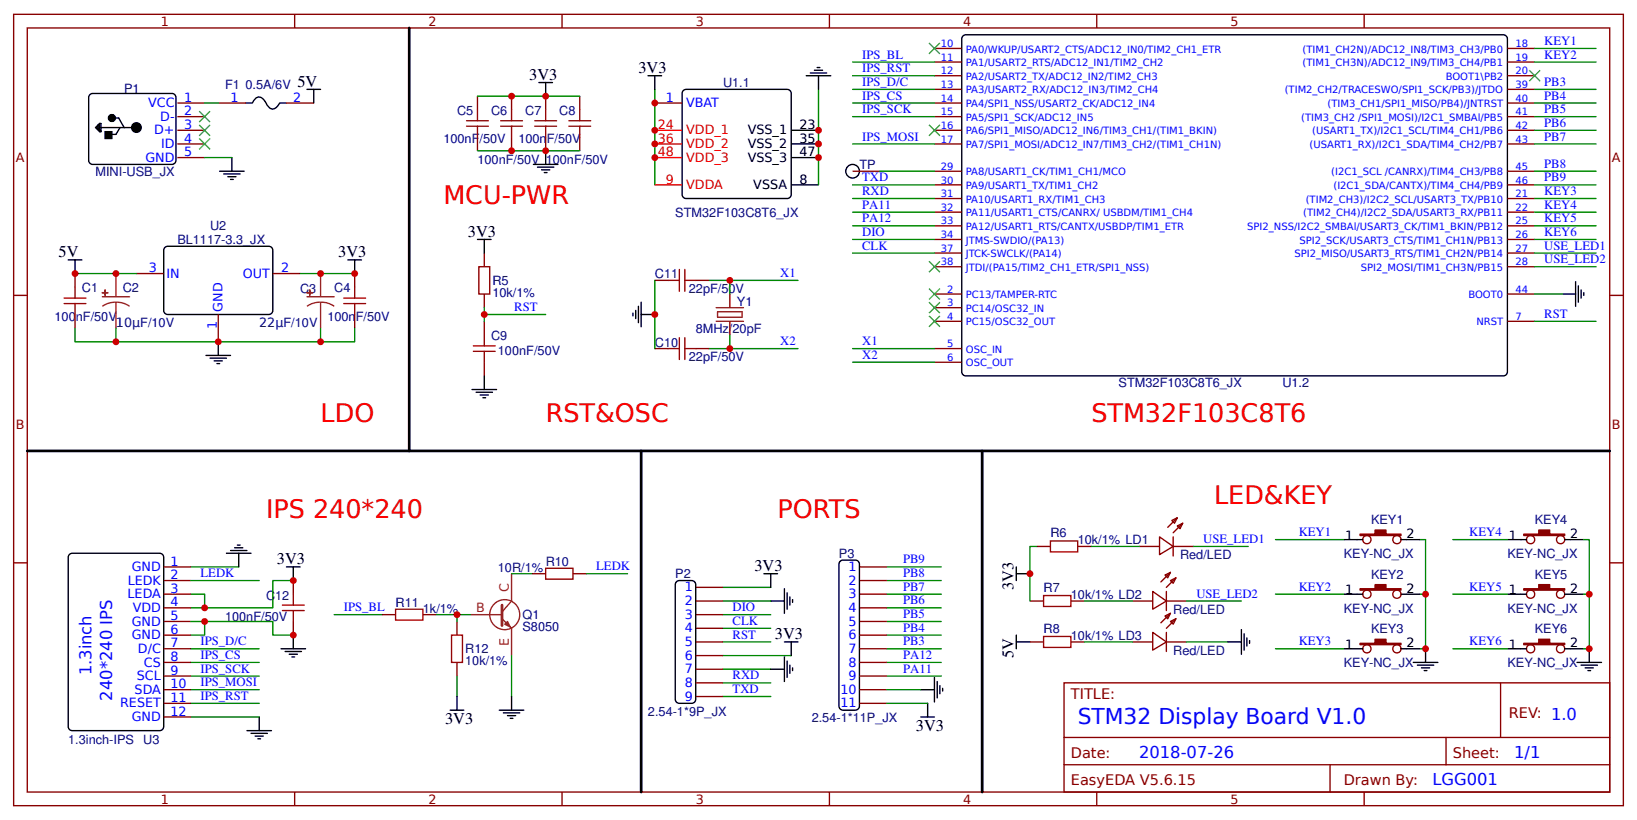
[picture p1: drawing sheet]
<svg xmlns="http://www.w3.org/2000/svg" width="317mm" height="159mm" viewBox="0 0 317 159" stroke-linecap="round" stroke-linejoin="round" font-family="sans-serif">
<g fill="none" stroke="#800" stroke-width=".26">
<path d="M2.6 2.8h312.3v153.4h-312.3zM5.3 5.4h306.9v148.2h-306.9zM34.4 20h5.3M42.3 20h5.3M55.6 20h5.3M57.1 2.8v2.6M92.6 18.7v2.6M99.2 18.7v2.6M105.8 18.7v2.6M109 2.8v2.6M112.4 18.7v2.6M127 20h5.3"/>
<path d="M160.9 2.8v2.6M181.2 20h5.3M181.2 9.4h5.3M181.2 12h5.3M181.2 14.7h5.3M181.2 17.3h5.3M212.7 2.8v2.6M264.6 2.8v2.6M292.4 20h5.3M292.4 9.4h5.3M292.4 12h5.3M292.4 14.7h5.3"/>
<path d="M292.4 17.3h5.3M34.4 22.6h5.3M34.4 25.3h5.3M34.4 27.9h5.3M34.4 30.6h5.3M92.6 26.6v2.6M99.2 26.6v2.6M105.8 26.6v2.6M112.4 26.6v2.6M165.4 33.2h5.3M181.2 22.6h5.3M181.2 25.3h5.3"/>
<path d="M181.2 27.9h5.3M181.2 38.5h5.3M181.2 33.2h5.3M181.2 35.9h5.3M292.4 22.6h5.3M292.4 25.3h5.3M292.4 27.9h5.3M292.4 38.5h5.3M292.4 33.2h5.3M292.4 35.9h5.3M2.6 57.3h2.7M14.6 53v2.7"/>
<path d="M26.5 53h5.2M52.9 53h5.3M68.8 53v2.7M93.9 49.1v2.6M93.9 57v2.7M127 54.4h2.6M134.9 54.4h2.7M141.6 57v2.7M181.2 57h5.3M181.2 41.1h5.3M181.2 43.8h5.3M181.2 46.4h5.3"/>
<path d="M181.2 49.1h5.3M181.2 51.7h5.3M181.2 59.7h5.3M292.4 57h5.3M292.4 41.1h5.3M292.4 43.8h5.3M292.4 46.4h5.3M292.4 49.1h5.3M292.4 51.7h5.3M312.2 57.3h2.7M14.6 61v2.6M42.3 61v5.3"/>
<path d="M68.8 61v2.6M93.9 62.3v2.7M93.9 70.2v2.7M127 67.6h2.6M134.9 67.6h2.7M141.6 62.3v2.7M181.2 67.6h5.3M181.2 62.3h5.3M181.2 70.2h5.3M292.4 62.3h5.3M2.6 109.1h2.7M31.7 109.9h5.3"/>
<path d="M31.7 112.6h5.3M31.7 115.2h5.3M31.7 117.9h5.3M56.9 112.6v2.6M74.1 119.2h2.6M82 119.2h2.7M103.2 111.3h2.6M111.1 111.3h2.7M134.9 116.5h5.3M134.9 119.2h5.3M134.9 113.9h5.3M166.7 109.9h5.3"/>
<path d="M166.7 112.6h5.3M166.7 115.2h5.3M166.7 117.9h5.3M199.8 116.5h2.6M201.1 106h2.6M207.7 116.5h2.6M209 106h2.7M219.6 116.5h4M220.9 106h4M223.6 114.7l2.6 1.8-2.6 1.6zM224.9 104.1l2.6 1.9-2.6 1.6zM226 111.5l1-.5-.5 1.1z"/>
<path d="M226 119.5l1-.6-.5 1.1zM226.2 116.5h4M226.2 114.7v3.7M227 112.6l1.1-.5-.6 1zM227 111l-1.8 1.8M227 118.9l-1.8 1.9M227.3 100.9l1-.5-.5 1.1zM227.5 106h4M227.5 104.1v3.7M228.1 112.1l-1.9 1.8M228.1 120l-1.9 1.8M228.3 102l1.1-.5-.5 1z"/>
<path d="M228.3 100.4l-1.8 1.9M229.4 101.5l-1.9 1.8M312.2 109.1h2.7M31.7 120.5h5.3M31.7 123.2h5.3M31.7 125.8h5.3M31.7 128.5h5.3M31.7 131.1h5.3M31.7 133.7h5.3M31.7 136.4h5.3M31.7 139h5.3M56.9 120.5v2.7"/>
<path d="M88.6 120.5v2.7M88.6 128.5v2.6M134.9 124.5h5.3M134.9 121.8h5.3M134.9 127.1h5.3M134.9 129.8h5.3M134.9 132.4h5.3M134.9 135.1h5.3M166.7 120.5h5.3M166.7 123.2h5.3M166.7 125.8h5.3M166.7 128.5h5.3"/>
<path d="M166.7 131.1h5.3M166.7 133.7h5.3M166.7 136.4h5.3M199.8 124.5h2.6M206.4 132.4h105.8v21.2h-105.8zM207.7 124.5h2.6M219.6 124.5h4M223.6 122.6l2.6 1.9-2.6 1.6zM226.2 122.6v3.7M226.2 124.5h4M227 120.5l1.1-.5-.6 1zM291 132.4v10.6"/>
<path d="M57.1 153.6v2.6M109 153.6v2.6M160.9 153.6v2.6M206.4 143h105.8M206.4 148.3h105.8M212.7 153.6v2.6M258 148.3v5.3M264.6 153.6v2.6M280.5 143v5.3"/>
<circle cx="265.1" cy="115.2" r=".8"/>
<circle cx="265.1" cy="104.6" r=".8"/>
<circle cx="270.9" cy="115.2" r=".8"/>
<circle cx="270.9" cy="104.6" r=".8"/>
<circle cx="296.9" cy="115.2" r=".8"/>
<circle cx="296.9" cy="104.6" r=".8"/>
<circle cx="302.7" cy="104.6" r=".8"/>
<circle cx="302.7" cy="115.2" r=".8"/>
<circle cx="265.1" cy="125.8" r=".8"/>
<circle cx="270.9" cy="125.8" r=".8"/>
<circle cx="296.9" cy="125.8" r=".8"/>
<circle cx="302.7" cy="125.8" r=".8"/>
</g>
<g fill="none" stroke="#080" stroke-width=".26">
<path d="M39.7 20h2.6M92.6 18.7h19.8M127 17.3v18.6M158.7 17.3v18.6M165.4 20h15.8M165.4 12h15.8M165.4 14.7h15.8M165.4 17.3h15.8M297.7 20h11.9M297.7 12h11.9M297.7 17.3h11.9M297.7 9.4h11.9"/>
<path d="M39.7 30.6h5.3M92.6 29.2h19.8M165.4 22.6h15.8M165.4 27.9h15.8M165.4 35.9h15.8M165.4 38.5h15.8M170.7 33.2h10.5M297.7 22.6h11.9M297.7 27.9h11.9M297.7 35.9h11.9M297.7 38.5h11.9M297.7 33.2h11.9"/>
<path d="M297.7 25.3h11.9M14.6 53h11.9M58.2 53h10.6M93.9 59.7v2.6M127 54.4v13.2M137.6 54.4h4v2.6M141.6 54.4h13.2M165.4 41.1h15.8M165.4 43.8h15.8M165.4 46.4h15.8M165.4 49.1h15.8M297.7 41.1h11.9"/>
<path d="M297.7 43.8h11.9M297.7 46.4h11.9M297.7 49.1h11.9M297.7 51.7h11.9M297.7 57h5.2M14.6 63.6v2.7h54.2v-2.7M22.5 63.6v2.7M62.2 63.6v2.7M93.9 61h11.9M141.6 65v2.6h-4M141.6 67.6h13.2M165.4 67.6h15.8"/>
<path d="M165.4 70.2h15.8M297.7 62.3h11.9M37 115.2h2.7v2.7M37 109.9h9.3M37 112.6h13.3M56.9 112.6h-4v5.3h-15.9M64.8 119.2h9.3M84.7 119.2h6.6M88.6 119.2v1.3M99.2 111.3h4M113.8 111.3h7.9M140.2 113.9h9.3"/>
<path d="M140.2 116.5h9.3M140.2 119.2h9.3M172 115.2h10.6M172 109.9h10.6M172 112.6h10.6M172 117.9h10.6M201.1 106h-1.3v10.5M210.3 116.5h9.3M211.7 106h9.2M230.2 116.5h10.6M231.5 106h10.6M247.4 115.2h13.2"/>
<path d="M247.4 104.6h13.2M275.4 104.6h1.1v21.2h-1.1M275.4 115.2h1.1M281.8 115.2h10.6M281.8 104.6h10.6M307.2 104.6h1v21.2h-1M307.2 115.2h1M37 120.5h15.9v2.7h4M37 125.8h13.3M37 128.5h13.3M37 131.1h13.3M37 133.7h13.3"/>
<path d="M37 136.4h13.3M37 139h13.3M39.7 120.5v2.7h-2.7M88.6 131.1v4M99.2 127.1v8M140.2 124.5h9.3M140.2 127.1h13.3M140.2 129.8h9.3M140.2 132.4h9.3M140.2 135.1h9.3M140.2 121.8h9.3M172 125.8h10.6"/>
<path d="M172 128.5h10.6M172 131.1h10.6M172 133.7h6.6M172 136.4h7.9M172 120.5h10.6M172 123.2h10.6M210.3 124.5h9.3M230.2 124.5h7.9M247.4 125.8h13.2M281.8 125.8h10.6"/>
</g>
<g fill="none" stroke="#000" stroke-width=".26">
<path d="M17.4 18.4l.6-.3h15.3a.79 .79 0 0 1 .8 .8v12.2a.79 .79 0 0 1-.8 .8h-15.3a.79 .79 0 0 1-.8-.8v-12.2zM47.6 20h1.3l.5-.8a1.32 1.32 0 0 1 2.2 .8l.5 .7a1.32 1.32 0 0 0 2.1-.7h1.4M59.5 17.3h2.7M60.9 17.3v2.7M104.5 16h2.7M105.8 16v2.7M125.7 14.7h2.6M127 14.7v2.6M132.5 17.6l.6-.3h19.6a.79 .79 0 0 1 .8 .8v19.6a.79 .79 0 0 1-.8 .8h-19.6a.79 .79 0 0 1-.8-.8v-19.6zM156.4 14.7h4.7M157.2 14.2h3.1M158 13.6h1.5"/>
<path d="M158.5 13.1h.5M158.7 14.7v2.6M186.8 7l.5-.3h104.3a.79 .79 0 0 1 .8 .8v64.6a.79 .79 0 0 1-.8 .8h-104.3a.79 .79 0 0 1-.8-.8v-64.6zM19 24.2v.8l-.2-.3zM19.3 23.9h.3v1.6h-.3l-.8-.8zM19.3 23.9v1.4M19.6 24.7h6.9M21.7 22.4h.1l.2 .2-.2 .3zM22 22.9h1l1.1 1.8M23.3 24.7l-.8 1.4h-1.3M42.6 33.2h4.8M43.4 33.7h3.2"/>
<path d="M44.2 34.3h1.6M44.7 34.8h.5M45 30.6v2.6M103.5 31.9h4.7M104.2 32.4h3.2M105 32.9h1.6M105.6 33.5h.5M105.8 29.2v2.7M153.5 25.3h5.2M153.5 27.9h5.2M153.5 30.6h5.2M153.5 35.9h5.2"/>
<path d="M13.2 50.4h2.7M14.6 50.4v2.6M32 48l.5-.2h19.6a.79 .79 0 0 1 .8 .8v11.6a.79 .79 0 0 1-.8 .8h-19.6a.79 .79 0 0 1-.8-.8v-11.6zM67.5 50.4h2.6M68.8 50.4v2.6M92.6 46.4h2.6M93.9 46.4v2.7M123.8 59.4v3.2M124.4 58.6v4.8M302.9 57h2.7M305.6 54.6v4.8M306.1 55.4v3.2"/>
<path d="M306.7 56.2v1.6M307.2 56.8v.5M40 68.9h4.7M40.7 69.5h3.2M41.5 70h1.6M42.1 70.5h.5M42.3 66.3v2.6M91.5 75.5h4.8M92.3 76.1h3.2M93.1 76.6h1.6M93.7 77.1h.5M93.9 72.9v2.6"/>
<path d="M122.8 60.7v.6M123.3 60.2v1.6M124.4 61h2.6M13.5 107.5l.5-.2h17a.79 .79 0 0 1 .7 .8v32.8a.79 .79 0 0 1-.7 .8h-17a.79 .79 0 0 1-.8-.8v-32.8zM43.9 107.3h4.8M44.7 106.8h3.2M45.5 106.2h1.6M46 105.7h.6M46.3 107.3v2.6M55.6 109.9h2.6M56.9 109.9v2.7M131.2 112.8l.6-.2h2.3a.79 .79 0 0 1 .8 .8v22.2a.79 .79 0 0 1-.8 .8h-2.3a.79 .79 0 0 1-.8-.8v-22.2z"/>
<path d="M148.2 111.3h2.6M149.5 111.3v2.6M149.5 116.5h2.6M152.1 114.2v4.7M152.7 115v3.1M153.2 115.8v1.5M153.7 116.3v.5M163 108.8l.5-.2h2.4a.79 .79 0 0 1 .8 .8v27.5a.79 .79 0 0 1-.8 .8h-2.4a.79 .79 0 0 1-.8-.8v-27.5zM197.1 111.3h2.7M197.1 109.9v2.7M260.6 104.6h3.7M260.6 115.2h3.7"/>
<path d="M271.7 104.6h3.7M271.7 115.2h3.7M292.4 104.6h3.7M292.4 115.2h3.7M303.5 104.6h3.7M303.5 115.2h3.7M50.3 139v2.7M54.5 125.8h4.8M55.3 126.3h3.2M56.1 126.9h1.6M56.6 127.4h.5M56.9 123.2v2.6"/>
<path d="M87.3 137.7h2.7M88.6 135.1v2.6M96.8 137.7h4.8M97.6 138.2h3.2M98.4 138.8h1.6M99 139.3h.5M99.2 135.1v2.6M149.5 129.8h2.6M152.1 127.4v4.8M152.1 124.5h2.7M152.7 128.2v3.2M153.2 129v1.6"/>
<path d="M153.5 124.5v2.6M153.7 129.5v.5M178.6 139h2.6M178.6 133.7h2.6M179.9 136.4v2.6M181.2 131.4v4.7M181.8 132.2v3.1M182.3 133v1.5M182.8 133.5v.5M197.1 123.2v2.6M197.1 124.5h2.7M238.1 124.5h2.7"/>
<path d="M240.8 122.1v4.8M241.3 122.9v3.2M241.8 123.7v1.6M242.4 124.2v.6M260.6 125.8h3.7M271.7 125.8h3.7M274.1 128.5h4.8M274.9 129h3.2M275.7 129.5h1.6M276.2 130h.6M276.5 125.8v2.7M292.4 125.8h3.7"/>
<path d="M303.5 125.8h3.7M305.9 128.5h4.7M306.7 129h3.1M307.4 129.5h1.6M308 130h.5M308.2 125.8v2.7M47.9 141.7h4.8M48.7 142.2h3.2M49.5 142.7h1.6M50 143.3h.5"/>
<circle cx="19.2" cy="25.1" r=".13"/>
<circle cx="19.4" cy="25.4" r=".13"/>
<circle cx="21.6" cy="22.8" r=".13"/>
<circle cx="21.6" cy="23" r=".13"/>
<circle cx="21.8" cy="23" r=".13"/>
<circle cx="165.4" cy="33.2" r="1.32"/>
</g>
<circle cx="26.5" cy="24.7" r=".53" fill="none" stroke="#000" stroke-width="1.1" stroke-linecap="butt"/>
<circle cx="21.7" cy="22.9" r=".26" fill="#000" stroke="#000" stroke-width="1.1" stroke-linecap="butt"/>
<path d="M20.4 25.5h1.3v1.4h-1.3z" fill="#000" stroke="#000" stroke-width=".26"/>
<g fill="#000" stroke="#3c3" stroke-width=".26">
<path d="M180.2 8.3l2.1 2.2zM182.3 8.3l-2.1 2.2z"/>
<path d="M296.6 13.6l2.1 2.1zM298.7 13.6l-2.1 2.1z"/>
<path d="M38.6 26.9l2.1 2.1zM40.7 26.9l-2.1 2.1z"/>
<path d="M38.6 21.6l2.1 2.1zM40.7 21.6l-2.1 2.1z"/>
<path d="M38.6 24.2l2.1 2.1zM40.7 24.2l-2.1 2.1z"/>
<path d="M180.2 24.2l2.1 2.1zM182.3 24.2l-2.1 2.1z"/>
<path d="M180.2 50.7l2.1 2.1zM182.3 50.7l-2.1 2.1z"/>
<path d="M180.2 56l2.1 2.1zM182.3 56l-2.1 2.1z"/>
<path d="M180.2 58.6l2.1 2.1zM182.3 58.6l-2.1 2.1z"/>
<path d="M180.2 61.3l2.1 2.1zM182.3 61.3l-2.1 2.1z"/>
</g>
<g fill="none" stroke="#a00000" stroke-width=".26">
<path d="M90.5 23.4h4.2M90.5 24.5h4.2M92.6 21.3v2.1M92.6 24.5v2.1M97.1 23.4h4.2M97.1 24.5h4.2M99.2 21.3v2.1M99.2 24.5v2.1M103.7 23.4h4.2M103.7 24.5h4.2M105.8 21.3v2.1M105.8 24.5v2.1"/>
<path d="M110.3 23.4h4.3M110.3 24.5h4.3M112.4 21.3v2.1M112.4 24.5v2.1M12.4 57.8h4.3M12.4 58.9h4.3M14.6 55.7v2.1M14.6 58.9v2.1M66.7 57.8h4.2M66.7 58.9h4.2M68.8 55.7v2.1M68.8 58.9v2.1"/>
<path d="M92.9 51.7h2.1v5.3h-2.1zM129.6 54.4h2.2M131.8 52.3v4.2M132.8 52.3v4.2M132.8 54.4h2.1M91.8 67.1h4.2M91.8 68.1h4.2M93.9 65v2.1M93.9 68.1v2.1M129.6 67.6h2.2M131.8 65.5v4.2M132.8 65.5v4.2"/>
<path d="M132.8 67.6h2.1M54.8 117.3h4.2M54.8 118.4h4.2M56.9 115.2v2.1M56.9 118.4v2.1M76.7 118.1h5.3v2.2h-5.3zM105.8 110.2h5.3v2.1h-5.3zM202.4 115.5h5.3v2.1h-5.3zM203.7 104.9h5.3v2.1h-5.3zM87.6 123.2h2.1v5.3h-2.1zM202.4 123.4h5.3v2.1h-5.3z"/>
</g>
<g fill="none" stroke="#8d2323" stroke-width=".26">
<path d="M19.8 57.5h5.3M22.5 58.6l1.4 .2 1.2 .6M22.5 58.6l-1.4 .2-1.3 .6M22.5 53v4.5M22.5 58.6v5M59.5 57.5h5.3M62.2 58.6l1.4 .2 1.2 .6M62.2 58.6l-1.4 .2-1.3 .6M62.2 53v4.5M62.2 58.6v5M138.9 59.7h5.3M138.9 62.3h5.3"/>
<path d="M139.2 60.5h4.7v1h-4.7zM91.3 119.2h6.1M97.4 120l1.8 1.8v5.3M99.2 111.3v5.2l-1.8 2.2"/>
<circle cx="97.9" cy="119.2" r="2.91"/>
</g>
<g fill="#8d2323" stroke="#8d2323" stroke-width=".26">
<path d="M19.8 56.8h1.1z"/>
<path d="M20.4 56.2v1.1z"/>
<path d="M59.5 56.8h1.1z"/>
<path d="M60.1 56.2v1.1z"/>
<path d="M97.9 121l.5-.5 .6 1.1z"/>
</g>
<path d="M127 25.3h5.3M127 27.9h5.3M127 30.6h5.3M127 35.9h5.3" fill="none" stroke="#f00" stroke-width=".26"/>
<g fill="#800" stroke="#800" stroke-width=".26">
<path d="M263.8 103.6h2.9v-.8h2.1v.8h2.9v.2h-7.9z"/>
<path d="M263.8 114.2h2.9v-.8h2.1v.8h2.9v.2h-7.9z"/>
<path d="M263.8 124.8h2.9v-.8h2.1v.8h2.9v.2h-7.9z"/>
<path d="M295.5 103.6h2.9v-.8h2.2v.8h2.9v.2h-8z"/>
<path d="M295.5 114.2h2.9v-.8h2.2v.8h2.9v.2h-8z"/>
<path d="M295.5 124.8h2.9v-.8h2.2v.8h2.9v.2h-8z"/>
</g>
<path d="M97.4 117.3v4" fill="none" stroke="#8d2323" stroke-width=".53"/>
<path d="M79.4 5.4v82M5.3 87.4h306.9M124.4 87.4v66.2M190.5 87.4v66.2" fill="none" stroke="#000" stroke-width=".53"/>
<g fill="#c00">
<circle cx="199.8" cy="111.3" r=".66"/>
<circle cx="56.9" cy="123.2" r=".66"/>
<circle cx="39.7" cy="120.5" r=".66"/>
<circle cx="88.6" cy="119.2" r=".66"/>
<circle cx="276.5" cy="115.2" r=".66"/>
<circle cx="276.5" cy="125.8" r=".66"/>
<circle cx="308.2" cy="115.2" r=".66"/>
<circle cx="308.2" cy="125.8" r=".66"/>
<circle cx="141.6" cy="54.4" r=".66"/>
<circle cx="93.9" cy="61" r=".66"/>
<circle cx="99.2" cy="29.2" r=".66"/>
<circle cx="105.8" cy="29.2" r=".66"/>
<circle cx="68.8" cy="53" r=".66"/>
<circle cx="62.2" cy="66.3" r=".66"/>
<circle cx="42.3" cy="66.3" r=".66"/>
<circle cx="22.5" cy="53" r=".66"/>
<circle cx="62.2" cy="53" r=".66"/>
<circle cx="22.5" cy="66.3" r=".66"/>
<circle cx="14.6" cy="53" r=".66"/>
<circle cx="105.8" cy="18.7" r=".66"/>
<circle cx="99.2" cy="18.7" r=".66"/>
<circle cx="127" cy="61" r=".66"/>
<circle cx="141.6" cy="67.6" r=".66"/>
<circle cx="158.8" cy="30.6" r=".66"/>
<circle cx="158.8" cy="27.9" r=".66"/>
<circle cx="158.8" cy="25.3" r=".66"/>
<circle cx="127" cy="30.6" r=".66"/>
<circle cx="127" cy="27.9" r=".66"/>
<circle cx="127" cy="25.3" r=".66"/>
<circle cx="127" cy="20" r=".66"/>
<circle cx="39.7" cy="117.9" r=".66"/>
<circle cx="56.9" cy="112.6" r=".66"/>
</g>
<g font-size="4.9" fill="#f00">
<text x="86" y="39.6">MCU-PWR</text>
<text x="62.2" y="81.8">LDO</text>
<text x="105.8" y="81.8">RST&amp;OSC</text>
<text x="211.7" y="81.9">STM32F103C8T6</text>
<text x="51.6" y="100.4">IPS 240*240</text>
<text x="150.8" y="100.4">PORTS</text>
<text x="235.5" y="97.8">LED&amp;KEY</text>
</g>
<text font-size="4.2" fill="#00f" x="209" y="140.4">STM32 Display Board V1.0</text>
<g font-size="3.2">
<text x="57.7" y="16.8">5V</text>
<text x="102.7" y="15.5">3V3</text>
<text x="123.8" y="14.2">3V3</text>
<text x="90.8" y="45.9">3V3</text>
<text x="11.4" y="49.9">5V</text>
<text x="65.6" y="49.9">3V3</text>
<text x="53.7" y="109.4">3V3</text>
<text x="146.3" y="110.7">3V3</text>
<text x="196.6" y="114.4" transform="rotate(-90 196.6 114.4)">3V3</text>
<text x="150.3" y="124">3V3</text>
<text x="196.6" y="127.7" transform="rotate(-90 196.6 127.7)">5V</text>
<text x="86.3" y="140.4">3V3</text>
<text x="177.6" y="141.7">3V3</text>
</g>
<g font-size="3.2" fill="#00f">
<text x="17.7" y="131" transform="rotate(-90 17.7 131)">1.3inch</text>
<text x="21.8" y="135.9" transform="rotate(-90 21.8 135.9)">240*240 IPS</text>
<text x="220.9" y="147">2018-07-26</text>
<text x="293.7" y="147">1/1</text>
<text x="277.8" y="152.3">LGG001</text>
</g>
<g font-size="2.8" fill="#800">
<text x="207.7" y="135.6">TITLE:</text>
<text x="292.6" y="139.3">REV: 1.0</text>
<text x="207.7" y="147">Date:</text>
<text x="281.8" y="147">Sheet:</text>
<text x="207.7" y="152.3">EasyEDA V5.6.15</text>
<text x="260.6" y="152.3">Drawn By:</text>
</g>
<g font-size="2.5" fill="#800">
<text x="31.2" y="5">1</text>
<text x="83.1" y="5">2</text>
<text x="134.9" y="5">3</text>
<text x="186.8" y="5">4</text>
<text x="238.7" y="5">5</text>
<text x="3" y="31.4">A</text>
<text x="312.6" y="31.4">A</text>
<text x="3" y="83.2">B</text>
<text x="312.6" y="83.2">B</text>
<text x="31.2" y="155.8">1</text>
<text x="83.1" y="155.8">2</text>
<text x="134.9" y="155.8">3</text>
<text x="186.8" y="155.8">4</text>
<text x="238.7" y="155.8">5</text>
</g>
<g font-size="2.5" fill="#00f">
<text x="167.2" y="11.4">IPS_BL</text>
<text x="299.5" y="8.7">KEY1</text>
<text x="299.5" y="11.4">KEY2</text>
<text x="167.2" y="14">IPS_RST</text>
<text x="167.2" y="16.7">IPS_D/C</text>
<text x="299.5" y="16.7">PB3</text>
<text x="28.7" y="20.8">VCC</text>
<text x="31.1" y="23.4">D-</text>
<text x="35.7" y="19.7">1</text>
<text x="35.7" y="22.4">2</text>
<text x="44.7" y="19.7">1</text>
<text x="56.9" y="19.7">2</text>
<text x="129.1" y="19.7">1</text>
<text x="133.1" y="20.8">VBAT</text>
<text x="167.2" y="19.3">IPS_CS</text>
<text x="167.2" y="22">IPS_SCK</text>
<text x="299.5" y="22">PB5</text>
<text x="299.5" y="19.3">PB4</text>
<text x="29.9" y="26.1">D+</text>
<text x="31.2" y="28.7">ID</text>
<text x="35.7" y="25">3</text>
<text x="35.7" y="27.6">4</text>
<text x="167.2" y="27.3">IPS_MOSI</text>
<text x="299.5" y="27.3">PB7</text>
<text x="299.5" y="24.6">PB6</text>
<text x="28.2" y="31.4">GND</text>
<text x="35.7" y="30.3">5</text>
<text x="167.2" y="35.2">TXD</text>
<text x="299.5" y="32.5">PB8</text>
<text x="299.5" y="35.2">PB9</text>
<text x="167.2" y="37.8">RXD</text>
<text x="167.2" y="40.5">PA11</text>
<text x="299.5" y="37.8">KEY3</text>
<text x="299.5" y="40.5">KEY4</text>
<text x="167.2" y="45.8">DIO</text>
<text x="167.2" y="43.1">PA12</text>
<text x="299.5" y="43.1">KEY5</text>
<text x="299.5" y="45.8">KEY6</text>
<text x="28.9" y="52.8">3</text>
<text x="32.3" y="53.8">IN</text>
<text x="47.1" y="53.8">OUT</text>
<text x="54.5" y="52.8">2</text>
<text x="151.3" y="53.7">X1</text>
<text x="167.2" y="48.4">CLK</text>
<text x="299.5" y="48.4">USE_LED1</text>
<text x="299.5" y="51.1">USE_LED2</text>
<text x="42.1" y="63.9" transform="rotate(-90 42.1 63.9)">1</text>
<text x="43.1" y="60.5" transform="rotate(-90 43.1 60.5)">GND</text>
<text x="99.7" y="60.3">RST</text>
<text x="299.5" y="61.6">RST</text>
<text x="151.3" y="66.9">X2</text>
<text x="167.2" y="66.9">X1</text>
<text x="167.2" y="69.6">X2</text>
<text x="233.4" y="105.3">USE_LED1</text>
<text x="251.9" y="104">KEY1</text>
<text x="285" y="104">KEY4</text>
<text x="24.8" y="113.4">LEDK</text>
<text x="25.6" y="110.7">GND</text>
<text x="33.1" y="109.7">1</text>
<text x="33.1" y="112.3">2</text>
<text x="38.9" y="111.9">LEDK</text>
<text x="115.6" y="110.6">LEDK</text>
<text x="164.6" y="110.7">1</text>
<text x="164.6" y="113.4">2</text>
<text x="175.2" y="109.3">PB9</text>
<text x="175.2" y="111.9">PB8</text>
<text x="24.7" y="116">LEDA</text>
<text x="25.7" y="118.7">VDD</text>
<text x="33.1" y="115">3</text>
<text x="33.1" y="117.6">4</text>
<text x="66.7" y="118.5">IPS_BL</text>
<text x="132.8" y="114.7">1</text>
<text x="132.8" y="117.3">2</text>
<text x="132.8" y="120">3</text>
<text x="142.1" y="118.5">DIO</text>
<text x="164.6" y="116">3</text>
<text x="164.6" y="118.7">4</text>
<text x="175.2" y="114.6">PB7</text>
<text x="175.2" y="117.2">PB6</text>
<text x="175.2" y="119.9">PB5</text>
<text x="232" y="115.9">USE_LED2</text>
<text x="251.9" y="114.6">KEY2</text>
<text x="285" y="114.6">KEY5</text>
<text x="25.6" y="121.3">GND</text>
<text x="25.6" y="124">GND</text>
<text x="33.1" y="120.3">5</text>
<text x="33.1" y="122.9">6</text>
<text x="33.1" y="125.5">7</text>
<text x="38.9" y="125.1">IPS_D/C</text>
<text x="132.8" y="122.6">4</text>
<text x="132.8" y="125.3">5</text>
<text x="142.1" y="123.8">RST</text>
<text x="142.1" y="121.2">CLK</text>
<text x="164.6" y="121.3">5</text>
<text x="164.6" y="124">6</text>
<text x="175.2" y="122.5">PB4</text>
<text x="175.2" y="125.1">PB3</text>
<text x="251.9" y="125.1">KEY3</text>
<text x="285" y="125.1">KEY6</text>
<text x="26.6" y="131.9">SCL</text>
<text x="26.8" y="126.6">D/C</text>
<text x="27.9" y="129.2">CS</text>
<text x="33.1" y="128.2">8</text>
<text x="33.1" y="130.8">9</text>
<text x="38.9" y="127.8">IPS_CS</text>
<text x="38.9" y="130.4">IPS_SCK</text>
<text x="132.8" y="127.9">6</text>
<text x="132.8" y="130.6">7</text>
<text x="142.1" y="131.8">RXD</text>
<text x="164.6" y="126.6">7</text>
<text x="164.6" y="129.2">8</text>
<text x="164.6" y="131.9">9</text>
<text x="175.2" y="127.8">PA12</text>
<text x="175.2" y="130.4">PA11</text>
<text x="23.3" y="137.2">RESET</text>
<text x="26.1" y="134.5">SDA</text>
<text x="33.1" y="133.5">10</text>
<text x="33.1" y="136.1">11</text>
<text x="38.9" y="133.1">IPS_MOSI</text>
<text x="38.9" y="135.7">IPS_RST</text>
<text x="132.8" y="133.2">8</text>
<text x="132.8" y="135.9">9</text>
<text x="142.1" y="134.4">TXD</text>
<text x="163" y="134.5">10</text>
<text x="163" y="137.2">11</text>
<text x="25.6" y="139.8">GND</text>
<text x="33.1" y="138.8">12</text>
</g>
<g font-size="2.5" fill="#000080">
<text x="24.1" y="18">P1</text>
<text x="43.7" y="17.2">F1</text>
<text x="47.6" y="17.2">0.5A/6V</text>
<text x="140.2" y="16.9">U1.1</text>
<text x="88.6" y="22.2">C5</text>
<text x="95.3" y="22.2">C6</text>
<text x="101.9" y="22.2">C7</text>
<text x="108.5" y="22.2">C8</text>
<text x="86" y="27.8">100nF/50V</text>
<text x="100.5" y="27.8">100nF/50V</text>
<text x="18.5" y="34.2">MINI-USB_JX</text>
<text x="92.6" y="31.8">100nF/50V</text>
<text x="105.8" y="31.8">100nF/50V</text>
<text x="166.7" y="32.8">TP</text>
<text x="34.4" y="47.4">BL1117-3.3_JX</text>
<text x="40.8" y="44.5">U2</text>
<text x="131" y="42.1">STM32F103C8T6_JX</text>
<text x="127" y="54">C11</text>
<text x="15.9" y="56.6">C1</text>
<text x="23.8" y="56.6">C2</text>
<text x="58.2" y="56.9">C3</text>
<text x="64.8" y="56.6">C4</text>
<text x="95.5" y="57.6">10k/1%</text>
<text x="95.5" y="55.2">R5</text>
<text x="133.6" y="56.9">22pF/50V</text>
<text x="142.9" y="59.2">Y1</text>
<text x="10.6" y="62.2">100nF/50V</text>
<text x="22.5" y="63.5">10μF/10V</text>
<text x="50.3" y="63.5">22μF/10V</text>
<text x="63.5" y="62.2">100nF/50V</text>
<text x="95.3" y="65.9">C9</text>
<text x="134.9" y="64.5">8MHz/20pF</text>
<text x="96.6" y="68.8">100nF/50V</text>
<text x="127" y="67.2">C10</text>
<text x="133.6" y="70.1">22pF/50V</text>
<text x="217" y="75.1">STM32F103C8T6_JX</text>
<text x="248.7" y="75.1">U1.2</text>
<text x="265.9" y="101.6">KEY1</text>
<text x="297.7" y="101.6">KEY4</text>
<text x="203.7" y="104.2">R6</text>
<text x="209" y="105.5">10k/1% LD1</text>
<text x="96.6" y="110.9">10R/1%</text>
<text x="105.8" y="109.8">R10</text>
<text x="131" y="112.2">P2</text>
<text x="162.7" y="108.2">P3</text>
<text x="228.9" y="108.5">Red/LED</text>
<text x="260.6" y="108.2">KEY-NC_JX</text>
<text x="265.9" y="112.2">KEY2</text>
<text x="292.4" y="108.2">KEY-NC_JX</text>
<text x="297.7" y="112.2">KEY5</text>
<text x="51.6" y="116.4">C12</text>
<text x="76.7" y="117.7">R11</text>
<text x="82" y="118.8">1k/1%</text>
<text x="202.4" y="114.8">R7</text>
<text x="207.7" y="116.1">10k/1% LD2</text>
<text x="227.5" y="119">Red/LED</text>
<text x="260.6" y="118.8">KEY-NC_JX</text>
<text x="292.4" y="118.8">KEY-NC_JX</text>
<text x="43.7" y="120.4">100nF/50V</text>
<text x="101.3" y="122.4">S8050</text>
<text x="101.3" y="120.1">Q1</text>
<text x="202.4" y="122.7">R8</text>
<text x="207.7" y="124.1">10k/1% LD3</text>
<text x="265.9" y="122.8">KEY3</text>
<text x="297.7" y="122.8">KEY6</text>
<text x="90.2" y="129">10k/1%</text>
<text x="90.2" y="126.7">R12</text>
<text x="227.5" y="127">Red/LED</text>
<text x="260.6" y="129.4">KEY-NC_JX</text>
<text x="292.4" y="129.4">KEY-NC_JX</text>
<text x="125.7" y="138.9">2.54-1*9P_JX</text>
<text x="157.4" y="139.9">2.54-1*11P_JX</text>
<text x="13.2" y="144.2">1.3inch-IPS</text>
<text x="27.8" y="144.2">U3</text>
</g>
<g font-size="2.5" fill="#f00">
<text x="127.6" y="25">24</text>
<text x="127.6" y="27.6">36</text>
<text x="133.1" y="26.1">VDD_1</text>
<text x="133.1" y="28.7">VDD_2</text>
<text x="127.6" y="30.3">48</text>
<text x="129.1" y="35.6">9</text>
<text x="133.1" y="31.4">VDD_3</text>
<text x="133.1" y="36.6">VDDA</text>
</g>
<g font-size="2.5">
<text x="145" y="26.1">VSS_1</text>
<text x="145" y="28.7">VSS_2</text>
<text x="155" y="25">23</text>
<text x="155" y="27.6">35</text>
<text x="145" y="31.4">VSS_3</text>
<text x="155" y="30.3">47</text>
<text x="155" y="35.6">8</text>
<text x="146.1" y="36.6">VSSA</text>
<text x="260.9" y="104.6">1</text>
<text x="272.8" y="104.4">2</text>
<text x="292.6" y="104.6">1</text>
<text x="304.5" y="104.4">2</text>
<text x="260.9" y="115.2">1</text>
<text x="272.8" y="115">2</text>
<text x="292.6" y="115.2">1</text>
<text x="304.5" y="115">2</text>
<text x="260.9" y="125.8">1</text>
<text x="272.8" y="125.5">2</text>
<text x="292.6" y="125.8">1</text>
<text x="304.5" y="125.5">2</text>
</g>
<g font-size="2.5" fill="#8d2323">
<text x="92.3" y="118.7">B</text>
<text x="98.7" y="114.8" transform="rotate(-90 98.7 114.8)">C</text>
<text x="98.7" y="125.3" transform="rotate(-90 98.7 125.3)">E</text>
</g>
<g font-size="1.9" fill="#00f">
<text x="182.5" y="9.1">10</text>
<text x="182.5" y="11.8">11</text>
<text x="187.3" y="10.2">PA0/WKUP/USART2_CTS/ADC12_IN0/TIM2_CH1_ETR</text>
<text x="252.6" y="10.2">(TIM1_CH2N)/ADC12_IN8/TIM3_CH3/PB0</text>
<text x="294" y="9.1">18</text>
<text x="294" y="11.8">19</text>
<text x="182.5" y="14.4">12</text>
<text x="182.5" y="17.1">13</text>
<text x="187.3" y="12.8">PA1/USART2_RTS/ADC12_IN1/TIM2_CH2</text>
<text x="187.3" y="15.5">PA2/USART2_TX/ADC12_IN2/TIM2_CH3</text>
<text x="252.6" y="12.8">(TIM1_CH3N)/ADC12_IN9/TIM3_CH4/PB1</text>
<text x="280.4" y="15.5">BOOT1\PB2</text>
<text x="294" y="14.4">20</text>
<text x="294" y="17.1">39</text>
<text x="182.5" y="19.7">14</text>
<text x="182.5" y="22.4">15</text>
<text x="187.3" y="18.1">PA3/USART2_RX/ADC12_IN3/TIM2_CH4</text>
<text x="187.3" y="20.8">PA4/SPI1_NSS/USART2_CK/ADC12_IN4</text>
<text x="187.3" y="23.4">PA5/SPI1_SCK/ADC12_IN5</text>
<text x="249.2" y="18.1">(TIM2_CH2/TRACESWO/SPI1_SCK/PB3)/JTDO</text>
<text x="252.4" y="23.4">(TIM3_CH2 /SPI1_MOSI)/I2C1_SMBAl/PB5</text>
<text x="257.5" y="20.8">(TIM3_CH1/SPI1_MISO/PB4)/JNTRST</text>
<text x="294" y="19.7">40</text>
<text x="294" y="22.4">41</text>
<text x="182.5" y="25">16</text>
<text x="182.5" y="27.6">17</text>
<text x="187.3" y="26.1">PA6/SPI1_MISO/ADC12_IN6/TIM3_CH1/(TIM1_BKIN)</text>
<text x="187.3" y="28.7">PA7/SPI1_MOSI/ADC12_IN7/TIM3_CH2/(TIM1_CH1N)</text>
<text x="254" y="28.7">(USART1_RX)/I2C1_SDA/TIM4_CH2/PB7</text>
<text x="254.5" y="26.1">(USART1_TX)/I2C1_SCL/TIM4_CH1/PB6</text>
<text x="294" y="25">42</text>
<text x="294" y="27.6">43</text>
<text x="182.5" y="32.9">29</text>
<text x="182.5" y="35.6">30</text>
<text x="187.3" y="34">PA8/USART1_CK/TIM1_CH1/MCO</text>
<text x="258.2" y="34">(I2C1_SCL /CANRX)/TIM4_CH3/PB8</text>
<text x="294" y="32.9">45</text>
<text x="294" y="35.6">46</text>
<text x="182.5" y="38.2">31</text>
<text x="182.5" y="40.9">32</text>
<text x="187.3" y="39.3">PA10/USART1_RX/TIM1_CH3</text>
<text x="187.3" y="41.9">PA11/USART1_CTS/CANRX/ USBDM/TIM1_CH4</text>
<text x="187.3" y="36.6">PA9/USART1_TX/TIM1_CH2</text>
<text x="252.7" y="41.9">(TIM2_CH4)/I2C2_SDA/USART3_RX/PB11</text>
<text x="253.3" y="39.3">(TIM2_CH3)/I2C2_SCL/USART3_TX/PB10</text>
<text x="258.6" y="36.6">(I2C1_SDA/CANTX)/TIM4_CH4/PB9</text>
<text x="294" y="38.2">21</text>
<text x="294" y="40.9">22</text>
<text x="182.5" y="43.5">33</text>
<text x="182.5" y="46.2">34</text>
<text x="187.3" y="44.6">PA12/USART1_RTS/CANTX/USBDP/TIM1_ETR</text>
<text x="187.3" y="47.2">JTMS-SWDIO/(PA13)</text>
<text x="241.9" y="44.6">SPI2_NSS/I2C2_SMBAl/USART3_CK/TIM1_BKIN/PB12</text>
<text x="252.1" y="47.2">SPI2_SCK/USART3_CTS/TIM1_CH1N/PB13</text>
<text x="294" y="43.5">25</text>
<text x="294" y="46.2">26</text>
<text x="182.5" y="48.8">37</text>
<text x="182.5" y="51.5">38</text>
<text x="187.3" y="49.9">JTCK-SWCLK/(PA14)</text>
<text x="187.3" y="52.5">JTDI/(PA15/TIM2_CH1_ETR/SPI1_NSS)</text>
<text x="251.1" y="49.9">SPI2_MISO/USART3_RTS/TIM1_CH2N/PB14</text>
<text x="264" y="52.5">SPI2_MOSI/TIM1_CH3N/PB15</text>
<text x="294" y="48.8">27</text>
<text x="294" y="51.5">28</text>
<text x="183.7" y="56.8">2</text>
<text x="183.7" y="59.4">3</text>
<text x="187.3" y="57.8">PC13/TAMPER-RTC</text>
<text x="284.8" y="57.8">BOOT0</text>
<text x="294" y="56.8">44</text>
<text x="183.7" y="62">4</text>
<text x="187.3" y="60.5">PC14/OSC32_IN</text>
<text x="187.3" y="63.1">PC15/OSC32_OUT</text>
<text x="286.4" y="63.1">NRST</text>
<text x="294" y="62">7</text>
<text x="183.7" y="67.3">5</text>
<text x="183.7" y="70">6</text>
<text x="187.3" y="68.4">OSC_IN</text>
<text x="187.3" y="71">OSC_OUT</text>
</g>
</svg>
